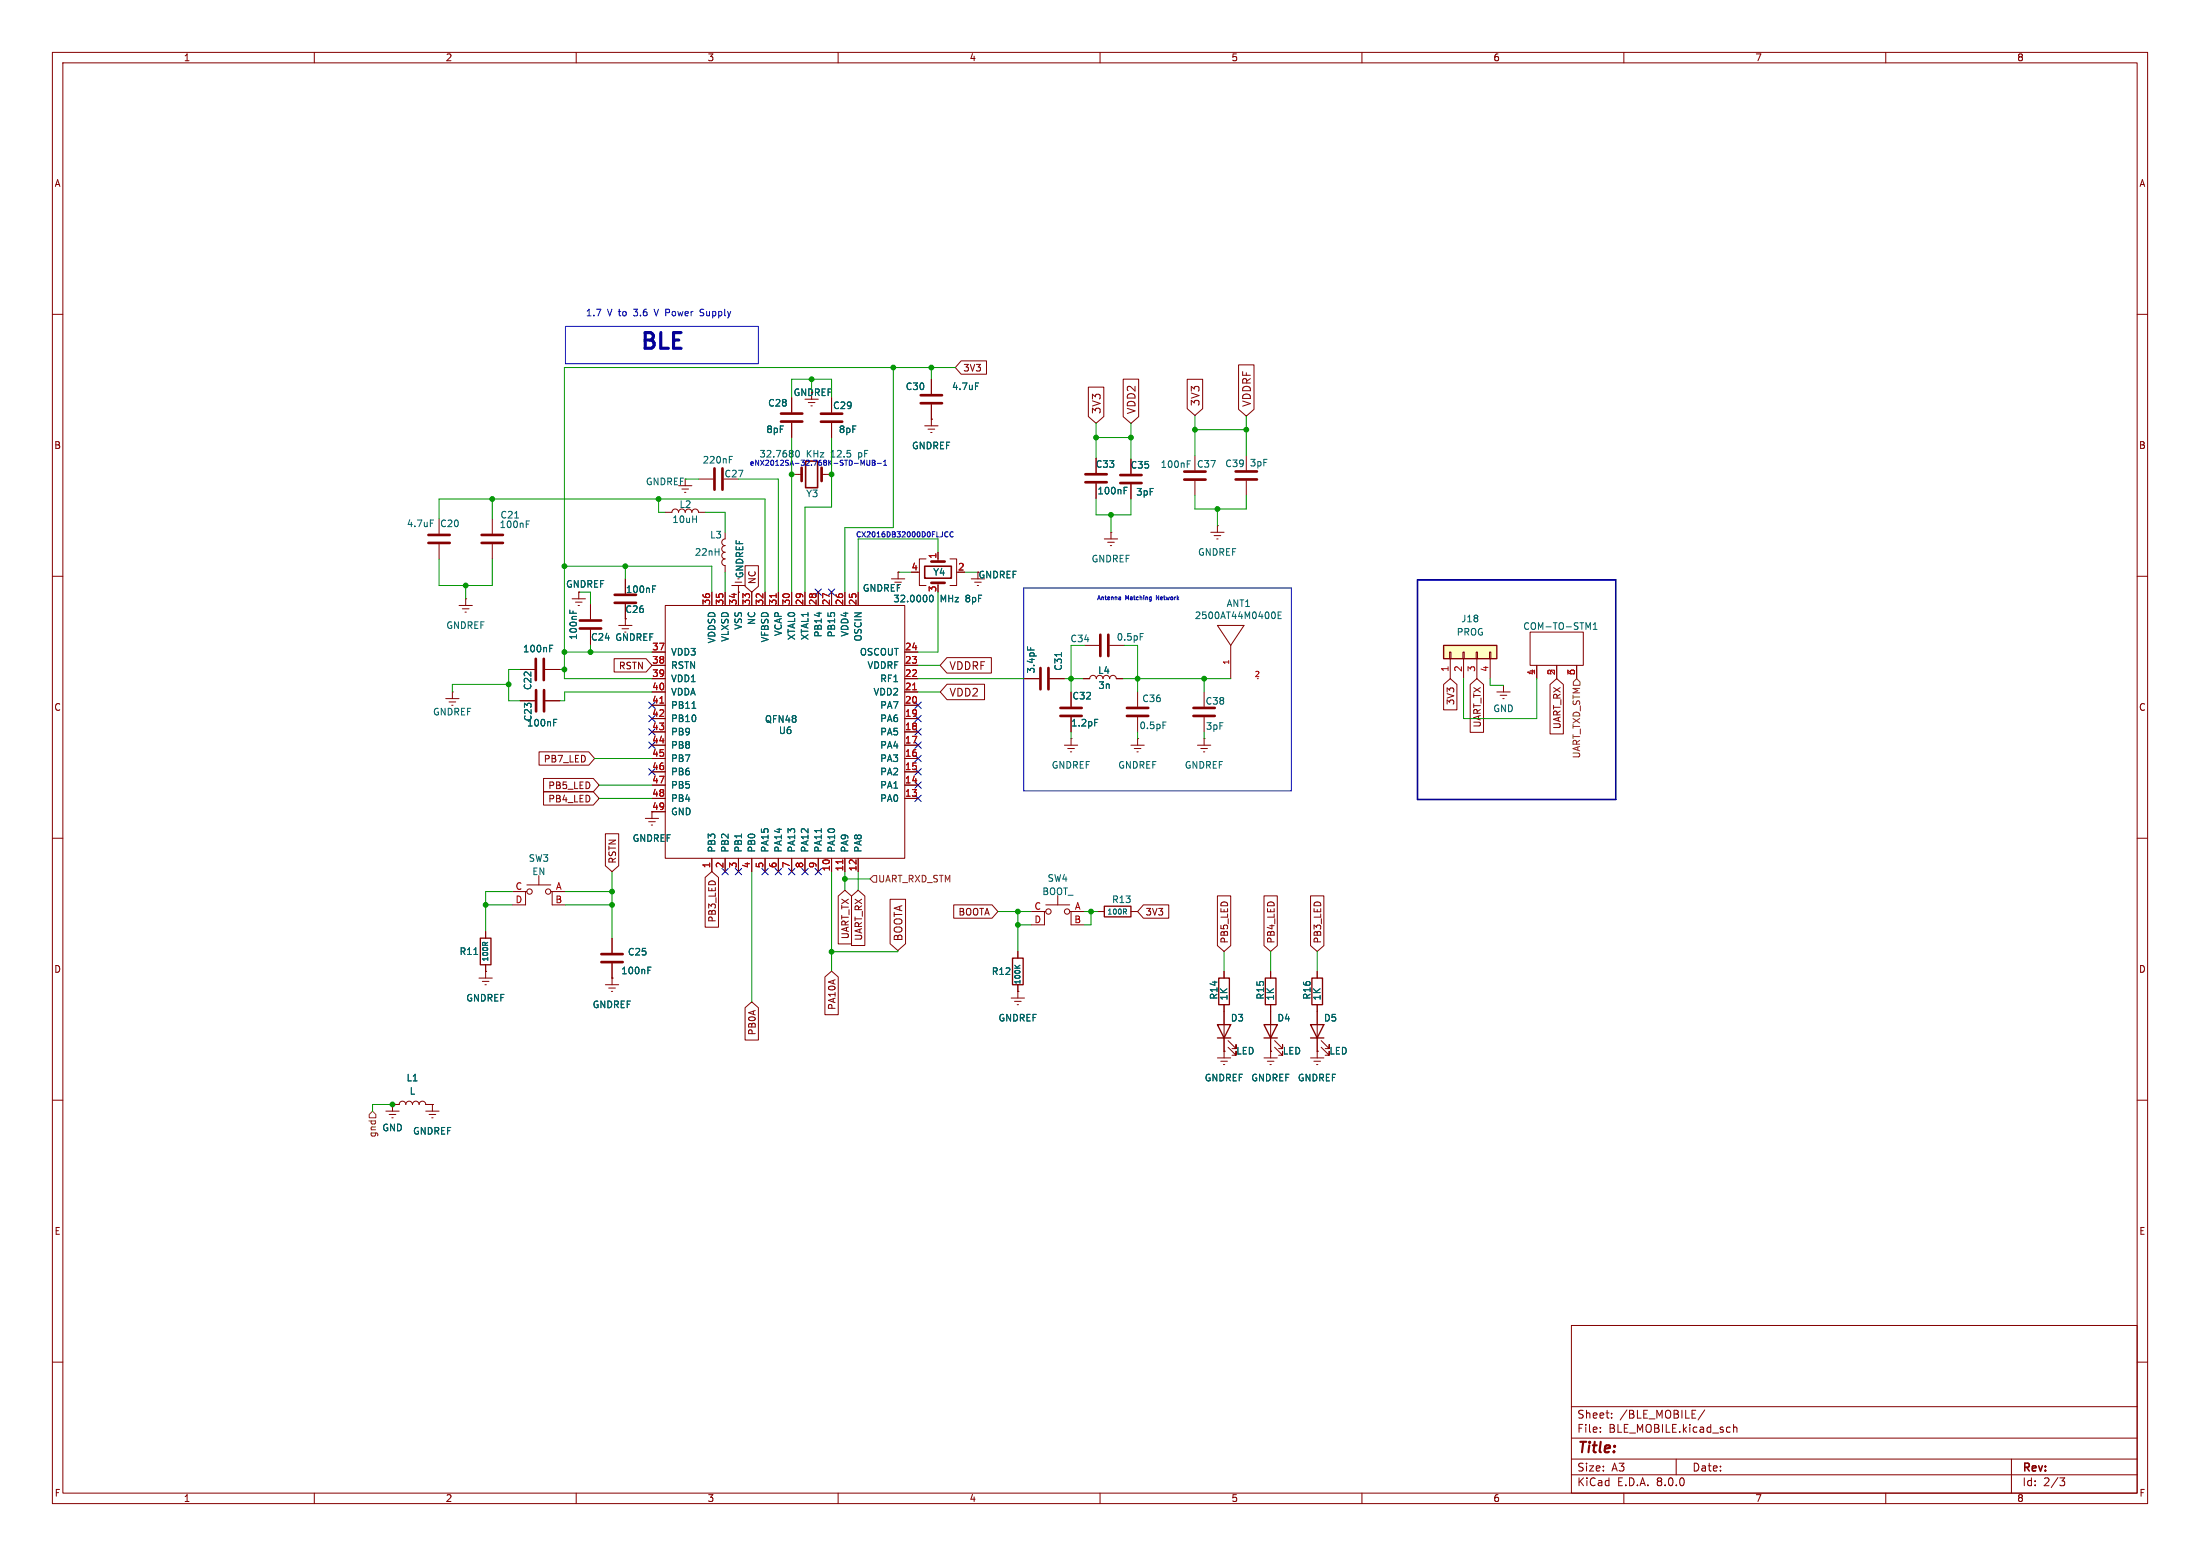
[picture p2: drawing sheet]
<svg xmlns="http://www.w3.org/2000/svg" width="420mm" height="297mm" viewBox="0 0 420 297" stroke-linecap="round" stroke-linejoin="round" font-family="sans-serif">
<g fill="none" stroke="#840000" stroke-width=".19">
<path d="M10 10h400v277h-400zM12 12h396v273h-396zM60 10v2M110 10v2M160 10v2M210 10v2M260 10v2M310 10v2M360 10v2M10 60h2M408 60h2M83.8 99.1v2.8"/>
<path d="M209.2 87.5v2.8M209.2 92.3v2.8M215.9 87.6v2.8M215.9 92.5v2.8M228.1 87v2.8M228.1 91.8v2.8M237.9 86.9v2.8M237.9 91.8v2.8M10 110h2M83.8 103.9v2.8M87.6 115.6h2.6M88.3 116.2h1.2"/>
<path d="M88.8 116.8h.2M88.9 114.3h.1M88.9 114.3v1.3M112.7 115.4v2.8M231.1 101.6h2.6M231.8 102.2h1.2M232.3 102.9h.2M232.4 100.3h.1M232.4 100.3v1.3M232.4 119.4h5.1l-2.6 3.8zM408 110h2M85.1 133.4h2.5"/>
<path d="M85.7 134h1.3M86.2 134.6h.3M86.4 132.1h.1M86.4 132.1v1.3M112.7 120.2v2.8M206.8 129.5h1.2a.64 .64 0 0 1 .7-.6 .64 .64 0 0 1 .6 .6 .64 .64 0 0 1 .6-.6 .64 .64 0 0 1 .7 .6 .64 .64 0 0 1 .6-.6 .64 .64 0 0 1 .6 .6 .64 .64 0 0 1 .7-.6 .64 .64 0 0 1 .6 .6h1.3M207 123.2h2.8M211.8 123.2h2.8M229.9 132.1v2.8M229.9 136.9v2.8M234.9 123.2v6.3M285.7 132.1h2.6"/>
<path d="M286.4 132.7h1.3M286.9 133.4h.2M287 130.8v1.3M292.1 120.7h10.2v6.3h-10.2zM293.4 127v2.5M297.2 127v2.5M301 127v2.5M10 160h2M228.6 142.2h2.5M229.2 142.9h1.3M229.7 143.5h.3M229.9 141h.1"/>
<path d="M229.9 141v1.2M408 160h2M196.8 174h2.6M199.6 174h-.2v2.5h-2.6M199.6 172.7h4.6M201.9 170.9v1.8M204.2 174h.3v2.5h2.5M204.5 174h2.5M209.5 174h1.3M215.9 174h1.3M233.7 185.4v1.3M233.7 191.8v1.2"/>
<path d="M242.6 185.4v1.3M242.6 191.8v1.2M251.5 185.4v1.3M251.5 191.8v1.2M10 210h2M241.3 201.9h2.5M241.9 202.6h1.3M242.4 203.2h.3M242.6 200.7h.1M242.6 200.7v1.2M408 210h2M10 260h2"/>
<path d="M300 253h108v32h-108zM408 260h2M300 278.5h108M300 274.5h108M300 268.5h108M305.5 273.2v.2M305.5 272.5v.1M307.7 270.5v.2M307.7 269.8v.1M320 278.5v3M325.4 269.1l-1.2 1.9M330.9 271.9v1.5"/>
<path d="M330.9 272.5l.3-.1 .3 .1 .1 .9M384 278.5v6.5M60 285v2M110 285v2M160 285v2M210 285v2M260 285v2M300 281.5h108M310 285v2M360 285v2M393.2 282.1h1l-.5 .6 .4 .1 .1 .5-.3 .3h-.5"/>
<circle cx="200.2" cy="174" r=".51"/>
<circle cx="203.7" cy="174" r=".51"/>
</g>
<g fill="none" stroke="#840000" stroke-width=".51">
<path d="M207.2 90.5h4.1M207.2 92h4.1M213.9 90.7h4M213.9 92.2h4M226.1 91.5h4M226.1 90h4M235.9 91.5h4.1M235.9 90h4.1M81.8 103.6h4.1M81.8 102.1h4.1M110.7 120h4.1M110.7 118.4h4.1"/>
<path d="M210.1 121.2v4M211.6 121.2v4M227.8 135.1h4.1M227.8 136.7h4.1"/>
</g>
<g fill="none" stroke="#006464" stroke-width=".19">
<path d="M82.2 99.3h.6M214.6 93.6h.4M214.6 93h.6M226.7 88.6h.4M226.7 88h.6M108.8 116.5v.6M109.4 116.6v.5M243.2 116.8a.79 .79 0 0 1 0 1.3M244 117.4h.4M244.6 116.8h-.6v1.3h.6M303.2 119.8l.4-.9v1.2M304.2 119.2l.3-.3v1.2"/>
<path d="M217.7 120.9h.6M304.2 120.1h.7M214.7 174l.3 .5M215 173.6v.3"/>
</g>
<path d="M210.8 173h5.1v2h-5.1zM232.7 186.7h2v5.1h-2zM241.6 186.7h2v5.1h-2zM250.4 186.7h2.1v5.1h-2.1z" fill="none" stroke="#840000" stroke-width=".25"/>
<path d="M275.6 123.2h10.1v2.5h-10.1z" fill="#ffffc2"/>
<g fill="none" stroke="#840000" stroke-width=".19">
<path d="M151.1 75.9v2.8M154.3 76.8h1.3M154.8 77.5h.3M158.7 75.9v2.8M177.8 72.4v2.8M177.8 77.2v4.1M183.5 68.9h4.8v2.5h-4.8l-1.1-1.2zM207.8 73.9h2.9v5.6l-1.5 1.3-1.4-1.3zM214.4 72.4h3v7.1l-1.5 1.3-1.5-1.3zM226.6 72.4h3v5.6l-1.5 1.3-1.5-1.3zM236.4 69.6h3v8.5l-1.5 1.3-1.5-1.3zM94 99.1v2.8"/>
<path d="M127 97.8h1.3a.64 .64 0 0 1 .6-.6 .64 .64 0 0 1 .6 .6 .64 .64 0 0 1 .7-.6 .64 .64 0 0 1 .6 .6 .64 .64 0 0 1 .6-.6 .64 .64 0 0 1 .7 .6 .64 .64 0 0 1 .6-.6 .64 .64 0 0 1 .6 .6h1.3M129.5 92.7h2.6M130.2 93.3h1.2M130.7 94h.2M133.3 91.4h2.8M151.1 90.6h1.9M151.1 80.7v2.8M156.8 90.6h1.9M158.7 80.7v2.8M176.5 81.3h2.6M177.2 81.9h1.2M177.7 82.6h.2"/>
<path d="M177.8 80h.1M209.2 87.5v2.8M209.2 92.3v2.8M215.9 87.6v2.8M215.9 92.5v2.8M94 103.9v2.8M109.2 114.3h2.6M109.9 114.9h1.2M110.4 115.6h.2M110.5 113h.1M110.5 113v1.3M112.7 115.4v2.8"/>
<path d="M118.1 119.4h2.5M119.4 118.1h.1M119.4 110.5v2.8M119.4 115.3v4.1M127 115.6h45.7v48.2h-45.7zM135.9 113v2.6M138.4 101.6v1.3a.64 .64 0 0 0-.6 .6 .64 .64 0 0 0 .6 .6 .64 .64 0 0 0-.6 .7 .64 .64 0 0 0 .6 .6 .64 .64 0 0 0-.6 .7 .64 .64 0 0 0 .6 .6 .64 .64 0 0 0-.6 .6 .64 .64 0 0 0 .6 .7v1.2M138.4 113v2.6M139.7 111.8h2.5M140.3 111.1h1.3M141 113h.1M141 111.8v3.8"/>
<path d="M142.2 108h2.6v3.9l-1.3 1.1-1.3-1.1zM143.5 113v2.6M146 113v2.6M148.6 113v2.6M151.1 113v2.6M153.7 113v2.6M156.2 113v2.6M158.7 113v2.6M161.3 113v2.6M163.8 113v2.6M170.2 110.5h2.5M170.8 111.1h1.3"/>
<path d="M171.4 109.2h.1M171.4 109.2v1.3M175.3 109.2h.2M176.8 106.7h-1.3v5.1h1.3M179.1 105.4v1.3M179.1 111.3v.5M181.4 106.7h1.2v5.1h-1.2M185.4 110.5h2.6M186.1 111.1h1.2M186.6 111.8h.2M210.8 102.9h2.6M211.5 103.5h1.2"/>
<path d="M212 104.1h.2M212.1 101.6h.1M212.1 101.6v1.3M99.2 127.8h2.8M99.3 133.8h2.8M104.1 127.8h2.8M104.1 133.8h2.8M112.7 120.2v2.8M117.2 125.7h6.1l1.2 1.3-1.2 1.3h-6.1zM118.7 120h1.3M124.5 139.7h2.5M124.5 137.2h2.5"/>
<path d="M124.5 134.6h2.5M124.5 132.1h2.5M124.5 129.5h2.5M124.5 127h2.5M124.5 124.5h2.5M172.7 139.7h2.6M172.7 137.2h2.6M172.7 134.6h2.6M172.7 132.1h2.6M172.7 129.5h2.6M172.7 127h2.6M172.7 124.5h2.6"/>
<path d="M180.8 125.5h8.5v3h-8.5l-1.3-1.5zM180.8 130.6h7.2v3h-7.2l-1.3-1.5zM195.6 129.5h2.8M200.4 129.5h2.8M204.5 132.1v2.8M204.5 136.9v2.8M206.8 129.5h1.2M213.1 129.5h1.3M217.2 132.1v2.8M217.2 136.9v2.8M275.6 130.7l1.3-1.2 1.2 1.2v4.8h-2.5zM276.7 124.5h.3v1.2h-.3z"/>
<path d="M276.9 125.7v3.8M279.3 124.5h.2v1.2h-.2zM279.4 125.7v3.8M280.7 130.7l1.2-1.2 1.3 1.2v9.1h-2.5zM281.8 124.5h.3v1.2h-.3zM281.9 125.7v3.8M284.4 124.5h.2v1.2h-.2zM284.5 125.7v3.8M295.9 130.7l1.3-1.2 1.2 1.2v9.4h-2.5zM102.9 143.5h9.5l1.1 1.3-1.1 1.3h-9.5zM103.8 151.1h9.5l1.1 1.3-1.1 1.3h-9.5zM103.8 148.6h9.5l1.1 1.3-1.1 1.2h-9.5z"/>
<path d="M115.6 159.1h2.5v6.2l-1.3 1.1-1.2-1.1zM123.2 156.2h2.5M123.8 156.8h1.3M124.3 157.5h.3M124.5 152.4h2.5M124.5 149.9h2.5M124.5 147.3h2.5M124.5 144.8h2.5M124.5 142.2h2.5M127 154.9h-2.5v1.3M172.7 152.4h2.6M172.7 149.9h2.6"/>
<path d="M172.7 147.3h2.6M172.7 144.8h2.6M172.7 142.2h2.6M203.2 142.2h2.5M203.8 142.9h1.3M204.3 143.5h.3M204.5 141h.1M204.5 141v1.2M215.9 142.2h2.5M216.5 142.9h1.3M217 143.5h.3M217.2 141h.1"/>
<path d="M217.2 141v1.2M92.7 177.8v1.3M97.8 170.2h2.5M100.6 170.2h-.3v2.5h-2.5M100.6 168.9h4.6M102.9 167.1v1.8M105.2 170.2h.2v2.5h2.5M105.4 170.2h2.5M116.8 179.1v2.8M134.6 167.5l1.3-1.1 1.3 1.1v9.5h-2.6zM135.9 163.8v2.6M138.4 163.8v2.6"/>
<path d="M141 163.8v2.6M143.5 163.8v2.6M146 163.8v2.6M148.6 163.8v2.6M151.1 163.8v2.6M153.7 163.8v2.6M156.2 163.8v2.6M158.7 163.8v2.6M160 171l1.3-1.1 1.3 1.1v9.2h-2.6zM161.3 163.8v2.6M162.6 171l1.2-1.1 1.3 1.1v9.5h-2.5zM163.8 163.8v2.6"/>
<path d="M169.9 171.7h3v8.4l-1.5 1.3-1.5-1.3zM182.1 172.7h7.3l1.1 1.3-1.1 1.3h-7.3zM218.3 172.7h4.8v2.6h-4.8l-1.1-1.3zM232.4 171h2.6v9.5l-1.3 1.1-1.3-1.1zM241.3 171h2.5v9.5l-1.2 1.1-1.3-1.1zM250.2 171h2.5v9.5l-1.2 1.1-1.3-1.1zM91.4 186.7h2.6M92.1 187.3h1.2M92.6 188h.2M92.7 185.4h.1M92.7 184.2v2.5M115.6 188h2.5"/>
<path d="M116.2 188.6h1.3M116.7 189.2h.3M116.8 186.7h.1M116.8 183.9v4.1M142.2 192.3l1.3-1.1 1.3 1.1v6.2h-2.6zM157.5 186.5l1.2-1.1 1.3 1.1v7.2h-2.5zM193 190.5h2.6M193.7 191.1h1.2M194.2 191.8h.2M194.3 189.2h.1M194.3 181.6v1.3M194.3 188v2.5"/>
<path d="M233.7 185.4v1.3M233.7 191.8v10.1M234.4 199.9l1.6 1.5v-.7v.7h-.8M234.4 198.6l1.6 1.6v-.8v.8h-.8M242.6 185.4v1.3M242.6 191.8v8.9M243.3 199.9l1.6 1.5v-.7v.7h-.8M243.3 198.6l1.6 1.6v-.8v.8h-.8M251.5 185.4v1.3M251.5 191.8v10.1M252.2 199.9l1.5 1.5v-.7v.7h-.7M252.2 198.6l1.5 1.6v-.8v.8h-.7"/>
<path d="M73.7 212.1h2.5M74.3 212.7h1.3M74.8 213.4h.3M81.3 212.1h2.5M81.9 212.7h1.3M82.4 213.4h.3M82.5 210.8h.1M82.5 210.8h-1.2a.64 .64 0 0 0-.7-.6 .64 .64 0 0 0-.6 .6 .64 .64 0 0 0-.6-.6 .64 .64 0 0 0-.7 .6 .64 .64 0 0 0-.6-.6 .64 .64 0 0 0-.6 .6 .64 .64 0 0 0-.7-.6 .64 .64 0 0 0-.6 .6h-1.3v1.3M82.5 210.8v1.3M232.4 201.9h2.5M233 202.6h1.3M233.6 203.2h.2"/>
<path d="M233.7 200.7h.1M242.6 200.7h.1M250.2 201.9h2.5M250.8 202.6h1.3M251.3 203.2h.3M251.5 200.7h.1"/>
<circle cx="101.1" cy="170.2" r=".51"/>
<circle cx="104.6" cy="170.2" r=".51"/>
</g>
<path d="M275.6 123.2h10.1v2.5h-10.1zM91.7 179.1h2v5.1h-2zM193.3 182.9h2v5.1h-2zM232.4 195.6h2.5l-1.2 2.5zM232.4 198.1h2.5M241.3 195.6h2.5l-1.2 2.5zM241.3 198.1h2.5M250.2 195.6h2.5l-1.2 2.5zM250.2 198.1h2.5" fill="none" stroke="#840000" stroke-width=".25"/>
<g fill="none" stroke="#006464" stroke-width=".19">
<path d="M186.2 73.1h.6M98.3 98.9h.7M100.5 99.4h.6M139.2 87.7h.5M139.2 87.1h.6M152 86.1l.2-.1a.68 .68 0 0 1 .4 .6 .68 .68 0 0 1-.4 .6l-.3-.4zM214.6 93.6h.4M214.6 93h.6M100.5 100h.4M108.8 116.5v.6M109.4 116.6v.5M124.6 112.4h.4"/>
<path d="M124.6 111.8h.6M177.7 113.6a.72 .72 0 0 0 .2 1.3 .79 .79 0 0 0 0-1.3M104.9 123.8h.5M104.9 123.2h.6M105.7 137.3h.6M105.7 137.9h.4M132.1 135.2h.7M196.2 123.5v.6M202.6 124.6v.7M209 137.3h.6M222 137.8h.6M156.8 158.2v.7"/>
<path d="M92.2 179.9h.3M93.1 179.9l-.5 .3M90.5 182.2h.7M123.7 185.2h.4M123.7 184.6h.6M193.7 184.2l.6 .6M194.7 184.2l-.6 .5"/>
</g>
<g fill="none" stroke="#840000" stroke-width=".51">
<path d="M149.1 78.9h4.1M156.7 79h4.1M175.8 75.4h4M175.8 77h4M136.4 89.4v4.1M137.9 89.4v4.1M149.1 80.5h4.1M153 89.3v2.5M156.7 80.5h4.1M156.8 89.3v2.5M91.9 103.6h4.1M91.9 102.1h4.1"/>
<path d="M117.3 113.5h4.1M117.3 115.1h4.1M177.8 107.2h2.5M177.8 111.3h2.5M102.3 125.8v4M102.3 131.7v4.1M103.8 125.8v4M103.9 131.7v4.1M198.6 127.5v4.1M200.2 127.5v4.1M202.4 135.1h4.1M202.4 136.7h4.1"/>
<path d="M215.1 135.1h4.1M215.1 136.7h4.1M114.8 183.6h4.1M114.8 182.1h4.1"/>
</g>
<path d="M153.8 88h2.3v5.1h-2.3zM176.5 108.1h5.1v2.3h-5.1z" fill="none" stroke="#840000" stroke-width=".3"/>
<path d="M148.2 113.3v.8M126 134.2h.7M174.2 131.7h.8M160.9 164.1v.8" fill="none" stroke="#a90000" stroke-width=".19"/>
<path d="M301 129.5l.6 .7v.6h-1.2v-.6zM166.7 167.1h.7v1.3h-.7l-.6-.6zM71.1 212.1l.7 .6v.7h-1.3v-.7z" fill="none" stroke="#725600" stroke-width=".19"/>
<g fill="none" stroke="#0000c2" stroke-width=".19">
<path d="M124.9 59l.4 1.3M134.2 59h-.3l-.3 .3 .2 .3 .3 .1M107.9 62.3h36.9v7.1h-36.9zM133.6 60.2l.5 .1M164.4 87.8l.3 .7 .3-.7v1M165.5 87.8v.8l.2 .2 .3-.2v-.8M166.5 87.8h.4l.1 .2-.1 .3 .1 .1 .1 .2-.2 .2h-.4zM166.5 88.3h.4M167.5 88.4h.8M168.7 88.8h.6M168.7 88.1l.3-.3v1M180.5 102.3l.2 .2 .3-.1"/>
<path d="M181 101.6l-.3-.1-.2 .1M182 101.6a.44 .44 0 0 0-.7 .4 .44 .44 0 0 0 .7 .4M195.4 112.2h51.1v38.8h-51.1zM213.7 114l.2 .1v.4M213.9 114.4l-.2 .1M213.9 114.1l-.2 .1M219.6 114h.2l-.1 .7M219.7 114.7h-.1M219.7 114.7h.1M219.8 114.4l-.2 .1M220.8 114.5v-.8l.4 .8"/>
</g>
<path d="M270.6 110.7h37.9v41.9h-37.9z" fill="none" stroke="#000084" stroke-width=".3"/>
<g fill="none" stroke="#009600" stroke-width=".19">
<path d="M151.1 75.9v-3.5h7.6v3.5M154.9 72.4v2.5M170.5 70.2v30.5h-9.2v12.3M177.8 70.2v2.2M182.4 70.2h-74.7v59.3h16.8M228.1 79.3v7.7M237.9 79.4v7.5M83.8 99.1v-3.8h62.2v17.7M94 95.3v3.8M125.7 95.3v2.5h1.3M130.8 91.4h2.5M134.6 97.8h3.8v3.8"/>
<path d="M141 91.4h7.6v21.6M151.1 83.5v29.5M158.7 83.5v13.3h-5v16.2M209.2 95.1v3.2h6.7v-3M209.2 80.8v6.7M209.2 83.5h6.7M212.1 98.3v3.3M215.9 80.8v6.8M228.1 82h9.8M232.4 97.2v3.1M237.9 94.6v2.6h-9.8v-2.6M83.8 106.7v5.1h10.2v-5.1"/>
<path d="M88.9 111.8v2.5M107.7 108.1h28.2v4.9M110.5 113h2.2v2.4M119.4 108.1v2.4M138.4 109.2v3.8M171.4 109.2h2.6M179.1 113v11.5h-3.8M179.1 105.4v-2.5h-15.3v10.1M184.1 109.2h2.6M97.1 130.6h-10.7v1.5M99.2 127.8h-2.1v6h2.2M106.9 127.8h.8"/>
<path d="M107.7 124.5h16.8M112.7 123v1.5M124.5 132.1h-16.7v1.7h-.9M175.3 129.5h20.3M175.3 132.1h4.2M175.3 127h4.2M203.2 129.5h3.6M204.5 123.2v8.9M204.5 139.7v1.3M214.4 129.5h20.5M217.2 123.2v8.9M217.2 139.7v1.3"/>
<path d="M229.9 129.5v2.6M229.9 139.7v1.3M279.4 129.5v7.7h14v-7.7M284.5 129.5v1.3h2.5M113.5 144.8h11M114.4 152.4h10.1M114.4 149.9h10.1M92.7 172.7h5.1M97.8 170.2h-5.1v7.6M107.9 172.7h8.9M107.9 170.2h8.9M116.8 166.4v12.7"/>
<path d="M143.5 166.4v24.8M158.7 166.4v19M161.3 167.8h4.8M161.3 166.4v3.5M163.8 166.4v3.5M190.5 174h6.3M194.3 174v7.6M194.3 176.5h2.5M207 174h2.5M208.3 174v2.5h-1.3M171.4 181.4v.3h-12.7M233.7 181.6v3.8"/>
<path d="M242.6 181.6v3.8M251.5 181.6v3.8M74.9 210.8h-3.8v1.3"/>
</g>
<g fill="none" stroke="#000084" stroke-width=".19">
<path d="M155.6 112.4l1.2 1.2M156.8 112.4l-1.2 1.2M158.1 112.4l1.3 1.2M159.4 112.4l-1.3 1.2M123.9 139.1l1.2 1.2M123.9 134l1.2 1.2M123.9 136.6l1.2 1.2M125.1 139.1l-1.2 1.2M125.1 134l-1.2 1.2M125.1 136.6l-1.2 1.2M174.7 134l1.2 1.2M174.7 136.6l1.2 1.2"/>
<path d="M174.7 139.1l1.2 1.2M175.9 136.6l-1.2 1.2M175.9 134l-1.2 1.2M175.9 139.1l-1.2 1.2M123.9 141.6l1.2 1.2M123.9 146.7l1.2 1.2M125.1 146.7l-1.2 1.2M125.1 141.6l-1.2 1.2M174.7 141.6l1.2 1.2M174.7 151.8l1.2 1.2M174.7 144.2l1.2 1.2M174.7 149.3l1.2 1.2"/>
<path d="M174.7 146.7l1.2 1.2M175.9 141.6l-1.2 1.2M175.9 151.8l-1.2 1.2M175.9 144.2l-1.2 1.2M175.9 149.3l-1.2 1.2M175.9 146.7l-1.2 1.2M137.8 165.8l1.2 1.2M139 165.8l-1.2 1.2M140.4 165.8l1.2 1.2M141.6 165.8l-1.2 1.2M145.4 165.8l1.3 1.2M146.7 165.8l-1.3 1.2"/>
<path d="M148 165.8l1.2 1.2M149.2 165.8l-1.2 1.2M150.5 165.8l1.2 1.2M151.7 165.8l-1.2 1.2M153.1 165.8l1.2 1.2M154.3 165.8l-1.2 1.2M155.6 165.8l1.2 1.2M156.8 165.8l-1.2 1.2"/>
</g>
<g fill="#009600" stroke="#009600" stroke-width=".19">
<circle cx="215.9" cy="83.5" r=".46"/>
<circle cx="209.2" cy="83.5" r=".46"/>
<circle cx="229.9" cy="129.5" r=".46"/>
<circle cx="237.9" cy="82" r=".46"/>
<circle cx="228.1" cy="82" r=".46"/>
<circle cx="232.4" cy="97.2" r=".46"/>
<circle cx="212.1" cy="98.3" r=".46"/>
<circle cx="217.2" cy="129.5" r=".46"/>
<circle cx="194.3" cy="176.5" r=".46"/>
<circle cx="194.3" cy="174" r=".46"/>
<circle cx="204.5" cy="129.5" r=".46"/>
<circle cx="161.3" cy="167.8" r=".46"/>
<circle cx="208.3" cy="174" r=".46"/>
<circle cx="170.5" cy="70.2" r=".46"/>
<circle cx="154.9" cy="72.4" r=".46"/>
<circle cx="151.1" cy="90.6" r=".46"/>
<circle cx="158.7" cy="90.6" r=".46"/>
<circle cx="177.8" cy="70.2" r=".46"/>
<circle cx="119.4" cy="108.1" r=".46"/>
<circle cx="125.7" cy="95.3" r=".46"/>
<circle cx="97.1" cy="130.6" r=".46"/>
<circle cx="107.7" cy="108.1" r=".46"/>
<circle cx="94" cy="95.3" r=".46"/>
<circle cx="107.7" cy="127.8" r=".46"/>
<circle cx="88.9" cy="111.8" r=".46"/>
<circle cx="107.7" cy="124.5" r=".46"/>
<circle cx="112.7" cy="124.5" r=".46"/>
<circle cx="158.7" cy="181.7" r=".46"/>
<circle cx="92.7" cy="172.7" r=".46"/>
<circle cx="74.9" cy="210.8" r=".46"/>
<circle cx="116.8" cy="172.7" r=".46"/>
<circle cx="116.8" cy="170.2" r=".46"/>
</g>
<text font-size="4.2" fill="#0000c2" x="122" y="66.9">BLE</text>
<text font-size="2.8" fill="#840000" x="301" y="277.9">Title:</text>
<g font-size="2.1" fill="#840000">
<text x="229.2" y="77.6" transform="rotate(-90 229.2 77.6)">3V3</text>
<text x="239" y="77.8" transform="rotate(-90 239 77.8)">VDDRF</text>
<text x="210.3" y="79.1" transform="rotate(-90 210.3 79.1)">3V3</text>
<text x="217" y="79.2" transform="rotate(-90 217 79.2)">VDD2</text>
<text x="181.1" y="128.1">VDDRF</text>
<text x="181.2" y="133.2">VDD2</text>
<text x="172.5" y="179.8" transform="rotate(-90 172.5 179.8)">BOOTA</text>
<text x="301" y="273.7">File:</text>
<text x="301" y="271">Sheet:</text>
<text x="307.1" y="273.7">BLE_MOBILE.kicad_sch</text>
<text x="309.2" y="271">/BLE_MOBILE/</text>
<text x="301" y="281.1">Size:</text>
<text x="307.6" y="281.1">A3</text>
<text x="323" y="281.1">Date:</text>
<text x="386" y="281.3">Rev:</text>
<text x="301" y="283.9">KiCad</text>
<text x="308.7" y="283.9">E.D.A.</text>
<text x="316.3" y="283.9">8.0.0</text>
<text x="386" y="283.9">Id:</text>
<text x="390.1" y="283.9">2/3</text>
</g>
<g font-size="1.8" fill="#840000">
<text x="35" y="11.9">1</text>
<text x="85" y="11.9">2</text>
<text x="135" y="11.9">3</text>
<text x="185" y="11.9">4</text>
<text x="235" y="11.9">5</text>
<text x="285" y="11.9">6</text>
<text x="335" y="11.9">7</text>
<text x="385" y="11.9">8</text>
<text x="10.3" y="35.9">A</text>
<text x="408.3" y="35.9">A</text>
<text x="183.8" y="71.1">3V3</text>
<text x="151.4" y="75.8">GNDREF</text>
<text x="10.3" y="85.9">B</text>
<text x="408.2" y="85.9">B</text>
<text x="144.5" y="111.6" transform="rotate(-90 144.5 111.6)">NC</text>
<text x="186.7" y="110.6">GNDREF</text>
<text x="118.1" y="128">RSTN</text>
<text x="10.3" y="135.9">C</text>
<text x="277.8" y="134.7" transform="rotate(-90 277.8 134.7)">3V3</text>
<text x="408.2" y="135.9">C</text>
<text x="282.9" y="139" transform="rotate(-90 282.9 139)">UART_TX</text>
<text x="298.1" y="139.3" transform="rotate(-90 298.1 139.3)">UART_RX</text>
<text x="103.7" y="145.7">PB7_LED</text>
<text x="104.6" y="153.4">PB4_LED</text>
<text x="104.6" y="150.8">PB5_LED</text>
<text x="124.4" y="154.7">49</text>
<text x="117.8" y="164.9" transform="rotate(-90 117.8 164.9)">RSTN</text>
<text x="136.8" y="176.2" transform="rotate(-90 136.8 176.2)">PB3_LED</text>
<text x="162.2" y="179.4" transform="rotate(-90 162.2 179.4)">UART_TX</text>
<text x="164.8" y="179.7" transform="rotate(-90 164.8 179.7)">UART_RX</text>
<text x="182.9" y="174.9">BOOTA</text>
<text x="218.6" y="174.9">3V3</text>
<text x="10.3" y="185.9">D</text>
<text x="234.6" y="180.2" transform="rotate(-90 234.6 180.2)">PB5_LED</text>
<text x="243.5" y="180.2" transform="rotate(-90 243.5 180.2)">PB4_LED</text>
<text x="252.4" y="180.2" transform="rotate(-90 252.4 180.2)">PB3_LED</text>
<text x="408.2" y="185.9">D</text>
<text x="144.5" y="197.7" transform="rotate(-90 144.5 197.7)">PB0A</text>
<text x="159.7" y="192.9" transform="rotate(-90 159.7 192.9)">PA10A</text>
<text x="10.3" y="235.9">E</text>
<text x="408.3" y="235.9">E</text>
<text x="10.3" y="285.9">F</text>
<text x="35" y="286.9">1</text>
<text x="85" y="286.9">2</text>
<text x="135" y="286.9">3</text>
<text x="185" y="286.9">4</text>
<text x="235" y="286.9">5</text>
<text x="285" y="286.9">6</text>
<text x="335" y="286.9">7</text>
<text x="385" y="286.9">8</text>
<text x="408.3" y="285.9">F</text>
</g>
<g font-size="1.8" fill="#0000c2">
<text x="111.8" y="60.5">1.7</text>
<text x="116" y="60.5">V to</text>
<text x="121.3" y="60.5">3.6</text>
<text x="125.5" y="60.5">V Power</text>
<text x="134.5" y="60.5">Supply</text>
<text x="144.9" y="87.5">32.7680</text>
<text x="153.9" y="87.5">KHz</text>
<text x="158.7" y="87.5">12.5</text>
</g>
<g font-size="1.8" fill="#006464">
<text x="146.5" y="77.8">C28</text>
<text x="172.8" y="74.7">C30</text>
<text x="181.6" y="74.7">4.7uF</text>
<text x="146.2" y="82.9">8pF</text>
<text x="158.9" y="78.3">C29</text>
<text x="160" y="82.9">8pF</text>
<text x="134.1" y="88.7">220nF</text>
<text x="164.1" y="87.5">pF</text>
<text x="174" y="86">GNDREF</text>
<text x="209.1" y="89.5">C33</text>
<text x="215.7" y="89.6">C35</text>
<text x="221.5" y="89.5">100nF</text>
<text x="228.4" y="89.5">C37</text>
<text x="233.8" y="89.4">C39</text>
<text x="238.5" y="89.2">3pF</text>
<text x="123.2" y="92.8">GNDREF</text>
<text x="138.2" y="91.3">C27</text>
<text x="153.8" y="95.1">Y3</text>
<text x="209.4" y="94.6">100nF</text>
<text x="216.8" y="94.8">3pF</text>
<text x="77.6" y="100.8">4.7uF</text>
<text x="83.9" y="100.8">C20</text>
<text x="95.3" y="101">100nF</text>
<text x="95.4" y="99.2">C21</text>
<text x="128.3" y="100">10uH</text>
<text x="129.6" y="97.2">L2</text>
<text x="132.6" y="106.3">22nH</text>
<text x="135.5" y="103">L3</text>
<text x="208.3" y="107.5">GNDREF</text>
<text x="228.6" y="106.3">GNDREF</text>
<text x="108" y="112.4">GNDREF</text>
<text x="119.4" y="113.4">100nF</text>
<text x="142.1" y="110.5" transform="rotate(-90 142.1 110.5)">GNDREF</text>
<text x="164.6" y="113.1">GNDREF</text>
<text x="178.1" y="110.1">Y4</text>
<text x="119.3" y="117.2">C26</text>
<text x="144.4" y="119.4" transform="rotate(-90 144.4 119.4)">NC</text>
<text x="170.4" y="115.2">32.0000</text>
<text x="179.5" y="115.2">MHz</text>
<text x="184.5" y="115.2">8pF</text>
<text x="228" y="118.4">2500AT44M0400E</text>
<text x="234.1" y="116.1">ANT1</text>
<text x="278.9" y="119">J18</text>
<text x="85.1" y="120.2">GNDREF</text>
<text x="99.8" y="124.7">100nF</text>
<text x="110.3" y="122.2" transform="rotate(-90 110.3 122.2)">100nF</text>
<text x="112.7" y="122.5">C24</text>
<text x="117.4" y="122.5">GNDREF</text>
<text x="128" y="125.3">VDD3</text>
<text x="136.8" y="122.9" transform="rotate(-90 136.8 122.9)">VDDSD</text>
<text x="139.3" y="122.6" transform="rotate(-90 139.3 122.6)">VLXSD</text>
<text x="141.8" y="120.3" transform="rotate(-90 141.8 120.3)">VSS</text>
<text x="146.9" y="122.7" transform="rotate(-90 146.9 122.7)">VFBSD</text>
<text x="149.5" y="121.5" transform="rotate(-90 149.5 121.5)">VCAP</text>
<text x="152" y="122.3" transform="rotate(-90 152 122.3)">XTAL0</text>
<text x="154.5" y="122.3" transform="rotate(-90 154.5 122.3)">XTAL1</text>
<text x="157.1" y="121.7" transform="rotate(-90 157.1 121.7)">PB14</text>
<text x="159.6" y="121.7" transform="rotate(-90 159.6 121.7)">PB15</text>
<text x="162.2" y="121.6" transform="rotate(-90 162.2 121.6)">VDD4</text>
<text x="164.1" y="125.3">OSCOUT</text>
<text x="164.7" y="122.5" transform="rotate(-90 164.7 122.5)">OSCIN</text>
<text x="278" y="121.5">PROG</text>
<text x="290.7" y="120.4">COM-TO-STM1</text>
<text x="101.6" y="131.8" transform="rotate(-90 101.6 131.8)">C22</text>
<text x="128" y="127.9">RSTN</text>
<text x="128" y="130.4">VDD1</text>
<text x="165.5" y="127.9">VDDRF</text>
<text x="167.9" y="130.4">RF1</text>
<text x="197.7" y="128.6" transform="rotate(-90 197.7 128.6)">3.4pF</text>
<text x="202.9" y="128.1" transform="rotate(-90 202.9 128.1)">C31</text>
<text x="209.5" y="128.8">L4</text>
<text x="209.6" y="131.7">3n</text>
<text x="82.6" y="136.8">GNDREF</text>
<text x="101.7" y="137.8" transform="rotate(-90 101.7 137.8)">C23</text>
<text x="128" y="132.9">VDDA</text>
<text x="128" y="135.5">PB11</text>
<text x="166.7" y="132.9">VDD2</text>
<text x="167.9" y="135.5">PA7</text>
<text x="204.6" y="133.7">C32</text>
<text x="218" y="134.2">C36</text>
<text x="230.1" y="134.7">C38</text>
<text x="285" y="136.1">GND</text>
<text x="100.5" y="138.9">100nF</text>
<text x="128" y="138">PB10</text>
<text x="128" y="140.6">PB9</text>
<text x="128" y="143.1">PB8</text>
<text x="145.9" y="138.2">QFN48</text>
<text x="148.6" y="140.3">U6</text>
<text x="167.9" y="143.1">PA4</text>
<text x="167.9" y="140.6">PA5</text>
<text x="167.9" y="138">PA6</text>
<text x="204.4" y="138.9">1.2pF</text>
<text x="217.4" y="139.4">0.5pF</text>
<text x="230.1" y="139.5">3pF</text>
<text x="128" y="145.6">PB7</text>
<text x="128" y="148.2">PB6</text>
<text x="167.9" y="148.2">PA2</text>
<text x="167.9" y="145.6">PA3</text>
<text x="200.7" y="146.9">GNDREF</text>
<text x="213.4" y="146.9">GNDREF</text>
<text x="226.1" y="146.9">GNDREF</text>
<text x="128" y="150.7">PB5</text>
<text x="128" y="153.3">PB4</text>
<text x="128" y="155.8">GND</text>
<text x="167.9" y="153.3">PA0</text>
<text x="167.9" y="150.7">PA1</text>
<text x="120.7" y="160.9">GNDREF</text>
<text x="100.8" y="164.7">SW3</text>
<text x="101.5" y="167.2">EN</text>
<text x="136.8" y="162.8" transform="rotate(-90 136.8 162.8)">PB3</text>
<text x="139.3" y="162.8" transform="rotate(-90 139.3 162.8)">PB2</text>
<text x="141.8" y="162.8" transform="rotate(-90 141.8 162.8)">PB1</text>
<text x="144.4" y="162.8" transform="rotate(-90 144.4 162.8)">PB0</text>
<text x="146.9" y="162.8" transform="rotate(-90 146.9 162.8)">PA15</text>
<text x="149.5" y="162.8" transform="rotate(-90 149.5 162.8)">PA14</text>
<text x="152" y="162.8" transform="rotate(-90 152 162.8)">PA13</text>
<text x="154.5" y="162.8" transform="rotate(-90 154.5 162.8)">PA12</text>
<text x="157.1" y="162.8" transform="rotate(-90 157.1 162.8)">PA11</text>
<text x="159.6" y="162.8" transform="rotate(-90 159.6 162.8)">PA10</text>
<text x="162.2" y="162.8" transform="rotate(-90 162.2 162.8)">PA9</text>
<text x="164.7" y="162.8" transform="rotate(-90 164.7 162.8)">PA8</text>
<text x="198.9" y="171">BOOT_</text>
<text x="199.9" y="168.5">SW4</text>
<text x="212.2" y="172.6">R13</text>
<text x="87.6" y="182.5">R11</text>
<text x="119.8" y="182.6">C25</text>
<text x="88.9" y="191.4">GNDREF</text>
<text x="118.5" y="186.2">100nF</text>
<text x="189.2" y="186.3">R12</text>
<text x="232.6" y="190.9" transform="rotate(-90 232.6 190.9)">R14</text>
<text x="234.5" y="191.1" transform="rotate(-90 234.5 191.1)">1K</text>
<text x="241.5" y="190.9" transform="rotate(-90 241.5 190.9)">R15</text>
<text x="243.4" y="191.1" transform="rotate(-90 243.4 191.1)">1K</text>
<text x="250.4" y="190.9" transform="rotate(-90 250.4 190.9)">R16</text>
<text x="252.3" y="191.1" transform="rotate(-90 252.3 191.1)">1K</text>
<text x="113" y="192.6">GNDREF</text>
<text x="190.5" y="195.2">GNDREF</text>
<text x="234.9" y="195.2">D3</text>
<text x="243.8" y="195.2">D4</text>
<text x="252.7" y="195.2">D5</text>
<text x="235.9" y="201.5">LED</text>
<text x="244.8" y="201.5">LED</text>
<text x="253.7" y="201.5">LED</text>
<text x="77.5" y="206.6">L1</text>
<text x="78.1" y="209.1">L</text>
<text x="229.9" y="206.6">GNDREF</text>
<text x="238.8" y="206.6">GNDREF</text>
<text x="247.7" y="206.6">GNDREF</text>
<text x="72.9" y="216.1">GND</text>
<text x="78.8" y="216.8">GNDREF</text>
</g>
<g font-size="1.8" fill="#a90000">
<text x="178.8" y="106.8" transform="rotate(-90 178.8 106.8)">1</text>
<text x="173.9" y="109">4</text>
<text x="178.8" y="113.1" transform="rotate(-90 178.8 113.1)">3</text>
<text x="182.8" y="109">2</text>
<text x="135.6" y="115.6" transform="rotate(-90 135.6 115.6)">36</text>
<text x="138.2" y="115.6" transform="rotate(-90 138.2 115.6)">35</text>
<text x="140.7" y="115.6" transform="rotate(-90 140.7 115.6)">34</text>
<text x="143.3" y="115.6" transform="rotate(-90 143.3 115.6)">33</text>
<text x="145.8" y="115.6" transform="rotate(-90 145.8 115.6)">32</text>
<text x="148.3" y="115.6" transform="rotate(-90 148.3 115.6)">31</text>
<text x="150.9" y="115.6" transform="rotate(-90 150.9 115.6)">30</text>
<text x="153.4" y="115.6" transform="rotate(-90 153.4 115.6)">29</text>
<text x="156" y="115.6" transform="rotate(-90 156 115.6)">28</text>
<text x="158.5" y="115.6" transform="rotate(-90 158.5 115.6)">27</text>
<text x="161" y="115.6" transform="rotate(-90 161 115.6)">26</text>
<text x="163.6" y="115.6" transform="rotate(-90 163.6 115.6)">25</text>
<text x="124.4" y="124.2">37</text>
<text x="172.7" y="124.2">24</text>
<text x="124.4" y="126.7">38</text>
<text x="124.4" y="129.3">39</text>
<text x="124.4" y="131.8">40</text>
<text x="172.7" y="131.8">21</text>
<text x="172.7" y="129.3">22</text>
<text x="172.7" y="126.7">23</text>
<text x="276.6" y="128.3" transform="rotate(-90 276.6 128.3)">1</text>
<text x="279.1" y="128.3" transform="rotate(-90 279.1 128.3)">2</text>
<text x="281.7" y="128.3" transform="rotate(-90 281.7 128.3)">3</text>
<text x="284.2" y="128.3" transform="rotate(-90 284.2 128.3)">4</text>
<text x="293.1" y="129" transform="rotate(-90 293.1 129)">1</text>
<text x="296.9" y="129" transform="rotate(-90 296.9 129)">2</text>
<text x="300.7" y="129" transform="rotate(-90 300.7 129)">6</text>
<text x="124.4" y="134.4">41</text>
<text x="124.4" y="136.9">42</text>
<text x="172.7" y="136.9">19</text>
<text x="172.7" y="134.4">20</text>
<text x="124.4" y="139.4">43</text>
<text x="124.4" y="142">44</text>
<text x="172.7" y="142">17</text>
<text x="172.7" y="139.4">18</text>
<text x="124.4" y="144.5">45</text>
<text x="124.4" y="147.1">46</text>
<text x="124.4" y="149.6">47</text>
<text x="172.7" y="149.6">14</text>
<text x="172.7" y="147.1">15</text>
<text x="172.7" y="144.5">16</text>
<text x="124.4" y="152.1">48</text>
<text x="172.7" y="152.1">13</text>
<text x="135.6" y="165.8" transform="rotate(-90 135.6 165.8)">1</text>
<text x="138.2" y="165.8" transform="rotate(-90 138.2 165.8)">2</text>
<text x="140.7" y="165.8" transform="rotate(-90 140.7 165.8)">3</text>
<text x="143.3" y="165.8" transform="rotate(-90 143.3 165.8)">4</text>
<text x="145.8" y="165.8" transform="rotate(-90 145.8 165.8)">5</text>
<text x="148.3" y="165.8" transform="rotate(-90 148.3 165.8)">6</text>
<text x="150.9" y="165.8" transform="rotate(-90 150.9 165.8)">7</text>
<text x="153.4" y="165.8" transform="rotate(-90 153.4 165.8)">8</text>
<text x="156" y="165.8" transform="rotate(-90 156 165.8)">9</text>
<text x="158.5" y="166.4" transform="rotate(-90 158.5 166.4)">10</text>
<text x="161" y="166.4" transform="rotate(-90 161 166.4)">11</text>
<text x="163.6" y="166.4" transform="rotate(-90 163.6 166.4)">12</text>
<text x="98.3" y="169.9">C</text>
<text x="98.3" y="172.5">D</text>
<text x="105.9" y="172.5">B</text>
<text x="106" y="169.9">A</text>
<text x="197.4" y="173.7">C</text>
<text x="205.1" y="173.7">A</text>
<text x="197.4" y="176.3">D</text>
<text x="205" y="176.3">B</text>
</g>
<g font-size="1.8" fill="#009600">
<text x="204.3" y="122.8">C34</text>
<text x="213.1" y="122.5">0.5pF</text>
</g>
<g font-size="1.8" fill="#725600">
<text x="301.9" y="144.9" transform="rotate(-90 301.9 144.9)">UART_TXD_STM</text>
<text x="167.6" y="168.6">UART_RXD_STM</text>
<text x="72" y="217.2" transform="rotate(-90 72 217.2)">gnd</text>
</g>
<g font-size="1.4" fill="#0000c2">
<text x="143" y="89">eNX2012SA-32.768K-STD-MUB-1</text>
<text x="163.3" y="102.6">CX2016DB32000D0FLJCC</text>
</g>
<g font-size="1.4" fill="#a90000">
<text x="234.7" y="127" transform="rotate(-90 234.7 127)">1</text>
<text x="239.4" y="129.3">2</text>
</g>
<g font-size="1.4" fill="#006464">
<text x="211.3" y="174.8">100R</text>
<text x="93.4" y="183.6" transform="rotate(-90 93.4 183.6)">100R</text>
<text x="195" y="188" transform="rotate(-90 195 188)">100K</text>
</g>
<g font-size="1.1" fill="#0000c2">
<text x="209.4" y="114.6">Antenna</text>
<text x="214.9" y="114.6">Matching</text>
<text x="221.1" y="114.6">Network</text>
</g>
</svg>
